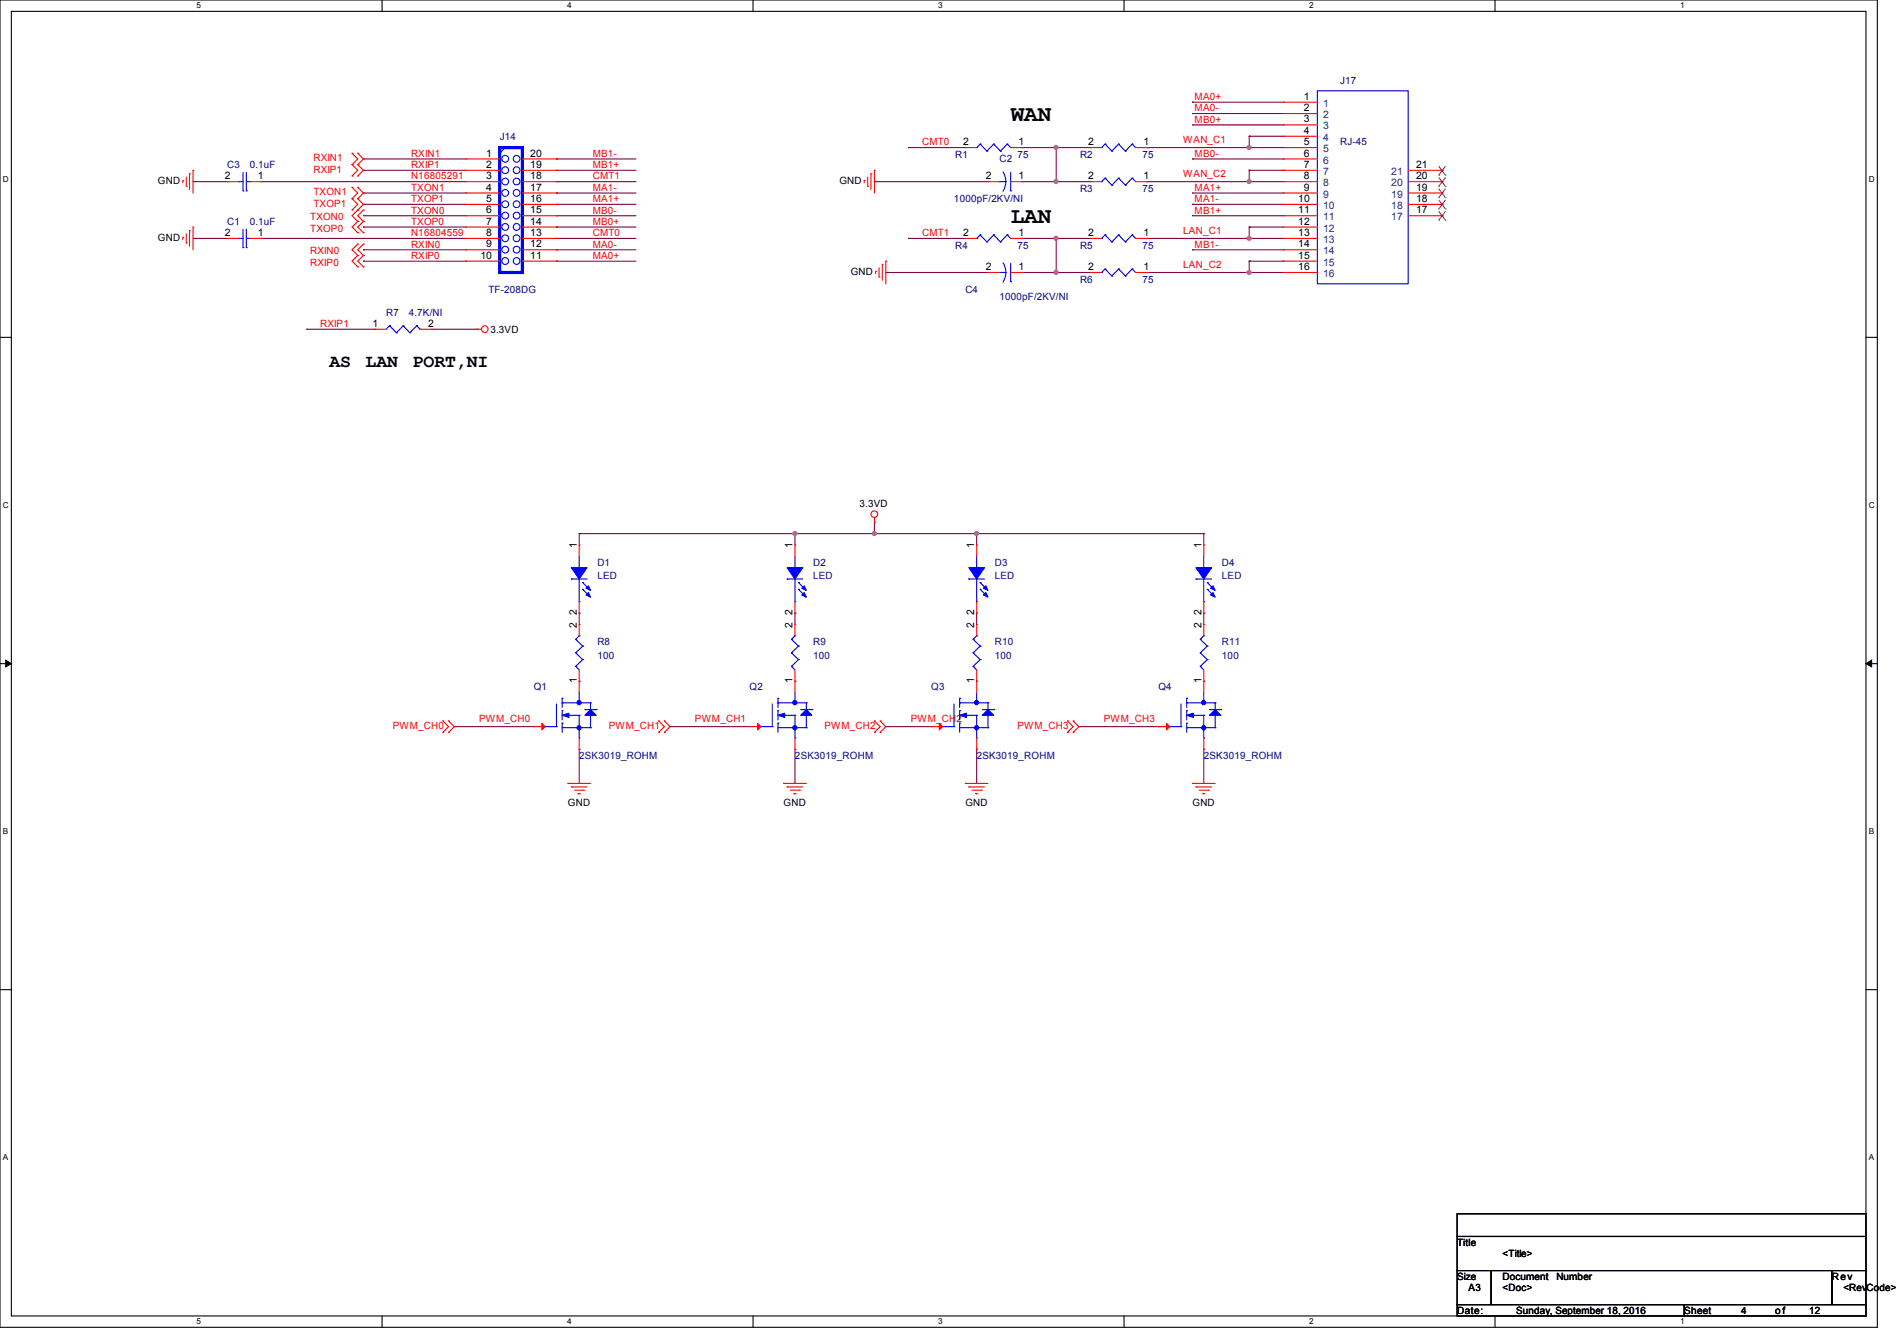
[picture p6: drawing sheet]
<svg xmlns="http://www.w3.org/2000/svg" width="297mm" height="210mm" viewBox="0 0 297 210" stroke-linecap="round" stroke-linejoin="round" font-family="sans-serif">
<path d="M0 0h293.9v207.9h-293.9zM1.8 1.8h290.3v204.3h-290.3z" fill="none" stroke="#000" stroke-width=".17"/>
<g fill="#fff">
<path d="M30.8 .2h.7v1.4h-.7z"/>
<path d="M30.8 206.2h.7v1.4h-.7z"/>
</g>
<path d="M59.8 0v1.8M59.8 206.1v1.8" fill="none" stroke="#000" stroke-width=".17"/>
<g fill="#fff">
<path d="M88.8 .2h.7v1.4h-.7z"/>
<path d="M88.8 206.2h.7v1.4h-.7z"/>
</g>
<path d="M117.9 0v1.8M117.9 206.1v1.8" fill="none" stroke="#000" stroke-width=".17"/>
<g fill="#fff">
<path d="M146.9 .2h.7v1.4h-.7z"/>
<path d="M146.9 206.2h.7v1.4h-.7z"/>
</g>
<path d="M176 0v1.8M176 206.1v1.8" fill="none" stroke="#000" stroke-width=".17"/>
<g fill="#fff">
<path d="M205 .2h.7v1.4h-.7z"/>
<path d="M205 206.2h.7v1.4h-.7z"/>
</g>
<path d="M234.1 0v1.8M234.1 206.1v1.8" fill="none" stroke="#000" stroke-width=".17"/>
<g fill="#fff">
<path d="M263.1 .2h.6v1.4h-.6z"/>
<path d="M263.1 206.2h.6v1.4h-.6z"/>
<path d="M.5 27.3h.9v1.4h-.9z"/>
<path d="M292.6 27.3h.9v1.4h-.9z"/>
<path d="M.5 78.4h.9v1.4h-.9z"/>
<path d="M292.6 78.4h.9v1.4h-.9z"/>
</g>
<path d="M0 52.8h1.8M292.1 52.8h1.8" fill="none" stroke="#000" stroke-width=".17"/>
<g fill="#fff">
<path d="M.5 129.5h.8v1.4h-.8z"/>
<path d="M292.6 129.5h.8v1.4h-.8z"/>
</g>
<path d="M0 103.9h1.8M292.1 103.9h1.8" fill="none" stroke="#000" stroke-width=".17"/>
<path d="M.9 103.4l.9 .5-.9 .5zM292.1 103.9l.9-.5v1z" fill="#000" stroke="#000" stroke-width=".16"/>
<g fill="#fff">
<path d="M.5 180.5h.8v1.4h-.8z"/>
<path d="M292.6 180.5h.8v1.4h-.8z"/>
</g>
<path d="M0 155h1.8M292.1 155h1.8M228.1 190.1h64v3.5h-64zM228.1 193.6h64v5.4h-64zM228.1 199h5.4v5.3h-5.4zM233.5 199h53.3v5.3h-53.3zM286.8 199h5.3v5.3h-5.3zM228.1 204.3h35.6v1.8h-35.6zM263.7 204.3h28.4v1.8h-28.4z" fill="none" stroke="#000" stroke-width=".17"/>
<g fill="none" stroke="#800040" stroke-width=".17">
<path d="M186.7 16h.1M186.7 17.8h.1M186.7 19.6h.1M186.7 16h14.2M186.7 17.8h14.2M186.7 19.6h14.2M30.2 37.3h.1M30.2 28.4h.1M30.2 28.4h5.4M30.2 37.3h5.4M40.9 28.4h.1M40.9 37.3h.1"/>
<path d="M40.9 28.4h32M40.9 37.3h32M56.9 24.9h.1M56.9 26.7h.1M56.9 30.2h.1M56.9 32h.1M56.9 33.8h.1M56.9 35.6h.1M56.9 39.1h.1M56.9 26.7h16M56.9 24.9h16M56.9 33.8h16"/>
<path d="M56.9 32h16M56.9 30.2h16M56.9 39.1h16M56.9 35.6h16M87.1 39.1h.1M87.1 37.3h.1M87.1 35.6h.1M87.1 33.8h.1M87.1 32h.1M87.1 30.2h.1M87.1 28.4h.1M87.1 26.7h.1"/>
<path d="M87.1 24.9h.1M87.1 26.7h12.5M87.1 28.4h12.5M87.1 24.9h12.5M87.1 33.8h12.5M87.1 32h12.5M87.1 30.2h12.5M87.1 37.3h12.5M87.1 39.1h12.5M87.1 35.6h12.5M136.9 28.4h.1M136.9 28.4h17.8"/>
<path d="M142.2 23.1h.1M142.2 37.3h.1M142.2 23.1h8.9M142.2 37.3h8.9M160 23.1h.1M160 37.3h.1M160 28.4h.1M160 23.1h10.7M160 28.4h10.7M160 37.3h10.7M165.4 28.4h.1M165.4 23.1h.1"/>
<path d="M165.4 37.3h.1M165.4 23.1v5.3M165.4 37.3v5.4M179.6 23.1h.1M179.6 28.4h.1M179.6 37.3h.1M179.6 23.1h21.3M179.6 28.4h21.3M179.6 37.3h21.3M186.7 24.9h.1M186.7 33.8h.1M186.7 32h.1"/>
<path d="M186.7 30.2h.1M186.7 39.1h.1M186.7 24.9h14.2M186.7 33.8h14.2M186.7 32h14.2M186.7 30.2h14.2M186.7 39.1h14.2M195.6 21.3h.1M195.6 23.1h.1M195.6 26.7h.1M195.6 28.4h.1M195.6 37.3h.1"/>
<path d="M195.6 35.6h.1M195.6 21.3h5.3M195.6 21.3v1.8M195.6 26.7v1.7M195.6 35.6v1.7M195.6 26.7h5.3M195.6 35.6h5.3M48 51.6h.1M48 51.6h10.7M56.9 40.9h.1M56.9 40.9h16M67.6 51.6h7.1"/>
<path d="M74.7 51.6h.1M87.1 40.9h.1M87.1 40.9h12.5M138.7 42.7h.1M138.7 42.7h16M160 42.7h.1M160 42.7h10.7M165.4 42.7h.1M179.6 42.7h.1M179.6 42.7h21.3M195.6 42.7h.1M195.6 40.9h.1"/>
<path d="M195.6 40.9v1.8M195.6 40.9h5.3M90.7 83.6h.1M90.7 96h.1M90.7 83.6v1.7M90.7 96v1.8M90.7 83.6h97.8M124.5 83.6h.1M124.5 96h.1M124.5 83.6v1.7M124.5 96v1.8M136.9 81.8h.1"/>
<path d="M136.9 83.6h.1M136.9 81.8v1.8M152.9 83.6h.1M152.9 96h.1M152.9 83.6v1.7M152.9 96v1.8M188.5 83.6h.1M188.5 96h.1M188.5 83.6v1.7M188.5 96v1.8M71.1 113.8h.1M71.1 113.8h12.5"/>
<path d="M90.7 117.3h.1M90.7 117.3v5.4M104.9 113.8h.1M104.9 113.8h12.4M124.5 117.3h.1M124.5 117.3v5.4M138.7 113.8h.1M138.7 113.8h7.1M152.9 117.3h.1M152.9 117.3v5.4M168.9 113.8h.1M168.9 113.8h12.5"/>
<path d="M188.5 117.3h.1M188.5 117.3v5.4"/>
</g>
<g fill="#f0f" stroke="#f0f" stroke-width=".17">
<circle cx="152.9" cy="83.5" r=".32"/>
<circle cx="136.9" cy="83.5" r=".32"/>
<circle cx="195.6" cy="23.1" r=".32"/>
<circle cx="195.6" cy="28.4" r=".32"/>
<circle cx="165.3" cy="28.4" r=".32"/>
<circle cx="165.3" cy="23.1" r=".32"/>
<circle cx="165.3" cy="42.7" r=".32"/>
<circle cx="195.6" cy="42.7" r=".32"/>
<circle cx="165.3" cy="37.3" r=".32"/>
<circle cx="195.6" cy="37.3" r=".32"/>
<circle cx="124.4" cy="83.5" r=".32"/>
</g>
<g fill="none" stroke="#f00" stroke-width=".17">
<path d="M200.9 16h.1M200.9 17.8h.1M200.9 19.6h.1M200.9 16h5.3M200.9 17.8h5.3M200.9 19.6h5.3M28.6 37.2h.1M28.6 28.3h.1M28.6 28.3v.3M28.6 37.2v.3M29.2 38.1h.1M29.2 29.2h.1"/>
<path d="M29.2 27.7v1.5M29.2 36.6v1.5M29.7 36.1h.1M29.7 27.2h.1M29.7 27.2v2.5M29.7 36.1v2.5M30.2 35.6h.1M30.2 26.7h.1M30.2 26.7v3.5M30.2 35.6v3.5M35.6 28.4h.1M35.6 37.3h.1"/>
<path d="M35.6 28.4h1.7M35.6 37.3h1.7M39.1 28.4h1.8M39.1 37.3h1.8M40.9 28.4h.1M40.9 37.3h.1M55.1 24h.1M55.1 25.8h.1M55.1 27.6h.1M55.1 29.3h.1M55.1 31.1h.1M55.1 32.9h.1"/>
<path d="M55.1 24l.9 .9-.9 .9M55.1 25.8l.9 .9-.9 .9M55.1 29.3l.9 .9-.9 .9M55.1 31.1l.9 .9-.9 .9M56 38.2h.1M56 32.9h.1M56 34.7h.1M56 36.4h.1M56 25.8h.1M56 24h.1M56 27.6h.1M56 31.1h.1"/>
<path d="M56 29.3h.1M56 38.2l-.9 .9 .9 .9M56 31.1l.9 .9-1.8 1.8 .9 .9M56 34.7l-.9 .9 .9 .8M56 24l.9 .9-.9 .9M56 25.8l.9 .9-.9 .9M56 29.3l.9 .9-.9 .9M56.9 38.2h.1M56.9 32.9h.1M56.9 34.7h.1M56.9 36.4h.1M56.9 38.2l-.9 .9 .9 .9"/>
<path d="M56.9 32.9l-.9 .9 .9 .9M56.9 34.7l-.9 .9 .9 .8M72.9 24.9h.1M72.9 26.7h.1M72.9 28.4h.1M72.9 30.2h.1M72.9 32h.1M72.9 33.8h.1M72.9 35.6h.1M72.9 37.3h.1M72.9 39.1h.1M72.9 28.4h5.3"/>
<path d="M72.9 24.9h5.3M72.9 26.7h5.3M72.9 39.1h5.3M72.9 37.3h5.3M72.9 35.6h5.3M72.9 33.8h5.3M72.9 32h5.3M72.9 30.2h5.3M81.8 28.4h5.3M81.8 24.9h5.3M81.8 26.7h5.3M81.8 39.1h5.3"/>
<path d="M81.8 37.3h5.3M81.8 35.6h5.3M81.8 33.8h5.3M81.8 32h5.3M81.8 30.2h5.3M87.1 24.9h.1M87.1 26.7h.1M87.1 28.4h.1M87.1 30.2h.1M87.1 37.3h.1M87.1 35.6h.1M87.1 33.8h.1"/>
<path d="M87.1 32h.1M87.1 39.1h.1M135.3 28.3h.1M135.3 28.3v.3M135.8 29.2h.1M135.8 27.7v1.5M136.4 27.2h.1M136.4 27.2v2.5M136.9 26.7h.1M136.9 26.7v3.5M151.1 37.3h.1M151.1 23.1h.1"/>
<path d="M151.1 23.1h1.8M151.1 37.3h1.8M154.7 28.4h.1M154.7 28.4h1.8M158.2 28.4h1.8M158.2 23.1h1.8M158.2 37.3h1.8M160 28.4h.1M160 37.3h.1M160 23.1h.1M170.7 37.3h.1M170.7 23.1h.1"/>
<path d="M170.7 28.4h.1M170.7 28.4h1.8M170.7 23.1h1.8M170.7 37.3h1.8M177.8 28.4h1.8M177.8 23.1h1.8M177.8 37.3h1.8M179.6 37.3h.1M179.6 23.1h.1M179.6 28.4h.1M200.9 21.3h.1M200.9 23.1h.1"/>
<path d="M200.9 24.9h.1M200.9 26.7h.1M200.9 28.4h.1M200.9 39.1h.1M200.9 37.3h.1M200.9 35.6h.1M200.9 33.8h.1M200.9 32h.1M200.9 30.2h.1M200.9 28.4h5.3M200.9 21.3h5.3M200.9 23.1h5.3"/>
<path d="M200.9 24.9h5.3M200.9 26.7h5.3M200.9 39.1h5.3M200.9 37.3h5.3M200.9 35.6h5.3M200.9 33.8h5.3M200.9 32h5.3M200.9 30.2h5.3M220.5 28.4h5.3M220.5 26.7h5.3M220.5 33.8h5.3M220.5 32h5.3"/>
<path d="M220.5 30.2h5.3M225.8 33.8h.1M225.8 32h.1M225.8 30.2h.1M225.8 28.4h.1M225.8 26.7h.1M56 40h.1M56 41.8h.1M56 40l-.9 .9 .9 .9M56.9 40h.1M56.9 41.8h.1M56.9 40l-.9 .9 .9 .9"/>
<path d="M58.7 51.6h.1M58.7 51.6h1.8M65.8 51.6h1.8M67.6 51.6h.1M72.9 40.9h.1M72.9 40.9h5.3M74.7 51.6h.1M74.7 51.6h.7M81.8 40.9h5.3M87.1 40.9h.1M137.1 42.5h.1M137.1 42.5v.3"/>
<path d="M137.6 43.4h.1M137.6 42v1.4M138.1 41.4h.1M138.1 41.4v2.5M138.7 40.9h.1M138.7 40.9v3.5M154.7 42.7h.1M154.7 42.7h1.8M158.2 42.7h1.8M160 42.7h.1M170.7 42.7h.1M170.7 42.7h1.8"/>
<path d="M177.8 42.7h1.8M179.6 42.7h.1M200.9 42.7h.1M200.9 40.9h.1M200.9 42.7h5.3M200.9 40.9h5.3M90.7 85.3h.1M90.7 96h.1M90.7 97.8h.1M90.7 85.3v1.8M90.7 94.2v1.8M90.7 97.8v1.8"/>
<path d="M124.5 85.3h.1M124.5 96h.1M124.5 97.8h.1M124.5 85.3v1.8M124.5 94.2v1.8M124.5 97.8v1.8M136.9 81.8h.1M136.9 81.1v.7M152.9 85.3h.1M152.9 96h.1M152.9 97.8h.1M152.9 85.3v1.8"/>
<path d="M152.9 94.2v1.8M152.9 97.8v1.8M188.5 85.3h.1M188.5 96h.1M188.5 97.8h.1M188.5 85.3v1.8M188.5 94.2v1.8M188.5 97.8v1.8M69.3 112.9h.1M69.3 114.7h.1M69.3 112.9l.9 .9-.9 .9M70.2 114.7h.1"/>
<path d="M70.2 112.9h.1M70.2 112.9l.9 .9-.9 .9M83.6 113.8h.1M83.6 113.8h1.7M90.7 106.7h.1M90.7 117.3h.1M90.7 104.9v3.6M90.7 115.6v1.7M103.1 112.9h.1M103.1 114.7h.1M103.1 112.9l.9 .9-.9 .9M104 114.7h.1"/>
<path d="M104 112.9h.1M104 112.9l.9 .9-.9 .9M117.3 113.8h.1M117.3 113.8h1.8M124.5 106.7h.1M124.5 117.3h.1M124.5 104.9v3.6M124.5 115.6v1.7M136.9 112.9h.1M136.9 114.7h.1M136.9 112.9l.9 .9-.9 .9M137.8 114.7h.1"/>
<path d="M137.8 112.9h.1M137.8 112.9l.9 .9-.9 .9M145.8 113.8h.1M145.8 113.8h1.8M152.9 106.7h.1M152.9 117.3h.1M152.9 104.9v3.6M152.9 115.6v1.7M167.1 112.9h.1M167.1 114.7h.1M167.1 112.9l.9 .9-.9 .9M168 114.7h.1"/>
<path d="M168 112.9h.1M168 112.9l.9 .9-.9 .9M181.4 113.8h.1M181.4 113.8h1.7M188.5 106.7h.1M188.5 117.3h.1M188.5 104.9v3.6M188.5 115.6v1.7M88.9 122.7h.1M88.9 122.7h3.6M89.5 123.2h.1M89.5 123.2h2.4"/>
<path d="M90 123.7h1.4M90.5 124.3h.1M90.5 124.3h.3M91.4 123.7h.1M122.7 122.7h.1M122.7 122.7h3.5M123.2 123.2h.1M123.2 123.2h2.5M123.7 123.7h1.5M124.3 124.3h.1M124.3 124.3h.3M125.2 123.7h.1"/>
<path d="M151.1 122.7h.1M151.1 122.7h3.6M151.7 123.2h.1M151.7 123.2h2.4M152.2 123.7h1.4M152.7 124.3h.1M152.7 124.3h.4M153.6 123.7h.1M186.7 122.7h.1M186.7 122.7h3.5M187.2 123.2h.1M187.2 123.2h2.5"/>
<path d="M187.7 123.7h1.5M188.3 124.3h.1M188.3 124.3h.3M189.2 123.7h.1"/>
<circle cx="75.9" cy="51.5" r=".52"/>
<circle cx="136.9" cy="80.5" r=".52"/>
</g>
<g fill="none" stroke="#00f" stroke-width=".17">
<path d="M206.2 14.2h14.3v30.2h-14.3zM37.3 28.4h.1M37.3 37.3h.1M37.3 28.4h.8M37.3 37.3h.8M38.1 29.9h.1M38.1 38.8h.1M38.1 27v2.9M38.1 35.9v2.9M38.6 29.9h.1M38.6 38.8h.1M38.6 28.4h.5"/>
<path d="M38.6 27v2.9M38.6 35.9v2.9M38.6 37.3h.5M39.1 28.4h.1M39.1 37.3h.1M79.1 23.1h.1M79.1 23.1l-.9 .9M152.9 37.3h.1M152.9 23.1h.1M153.5 36.8h.1M153.5 22.6h.1M153.5 36.8l1 1.1"/>
<path d="M153.5 36.8l-.6 .5M153.5 22.6l1 1.1M153.5 22.6l-.6 .5M154.5 37.9h.1M154.5 23.7h.1M155.6 36.8h.1M155.6 22.6h.1M155.6 36.8l1 1.1M155.6 36.8l-1.1 1.1M155.6 22.6l1 1.1M155.6 22.6l-1.1 1.1M156.5 28.4h.1"/>
<path d="M156.5 28.4h1M156.6 37.9h.1M156.6 23.7h.1M157 26.9l.4 .7 .1 .9-.1 .7-.4 .8M157.7 36.8h.1M157.7 22.6h.1M157.7 36.8l.5 .5M157.7 36.8l-1.1 1.1M157.7 22.6l.5 .5M157.7 22.6l-1.1 1.1M158.2 29.9h.1M158.2 27v2.9"/>
<path d="M172.5 37.3h.1M172.5 23.1h.1M172.5 28.4h.1M173 36.8h.1M173 22.6h.1M173 27.9h.1M173 36.8l1.1 1.1M173 36.8l-.5 .5M173 22.6l1.1 1.1M173 22.6l-.5 .5M173 27.9l1.1 1.1M173 27.9l-.5 .5"/>
<path d="M174.1 37.9h.1M174.1 23.7h.1M174.1 29h.1M175.1 36.8h.1M175.1 22.6h.1M175.1 27.9h.1M175.1 36.8l1.1 1.1M175.1 36.8l-1 1.1M175.1 22.6l1.1 1.1M175.1 22.6l-1 1.1M175.1 27.9l1.1 1.1M175.1 27.9l-1 1.1"/>
<path d="M176.2 37.9h.1M176.2 23.7h.1M176.2 29h.1M177.2 36.8h.1M177.2 22.6h.1M177.2 27.9h.1M177.2 36.8l.6 .5M177.2 36.8l-1 1.1M177.2 22.6l.6 .5M177.2 22.6l-1 1.1M177.2 27.9l.6 .5M177.2 27.9l-1 1.1"/>
<path d="M61 51h.1M61 51l-.5 .6M61 51l1.1 1.1M62.1 52.1h.1M63.1 51h.1M63.1 51l-1 1.1M63.1 51l1.1 1.1M64.2 52.1h.1M65.2 51h.1M65.2 51l-1 1.1M65.2 51l.6 .6M65.8 51.6h.1"/>
<path d="M156.5 42.7h.1M156.5 42.7h1M157 41.2l.4 .7 .1 .8-.1 .8-.4 .7M158.2 44.1h.1M158.2 41.2v2.9M172.5 42.7h.1M173 42.1h.1M173 42.1l1.1 1.1M173 42.1l-.5 .6M174.1 43.2h.1M175.1 42.1h.1M175.1 42.1l1.1 1.1"/>
<path d="M175.1 42.1l-1 1.1M176.2 43.2h.1M177.2 42.1h.1M177.2 42.1l.6 .6M177.2 42.1l-1 1.1M89.5 90.7h.1M89.5 90.7h2.4M90.7 88.9h.1M90.7 94.2h.1M90.7 99.6h.1M90.7 99.6l-.6 .5M90.7 87.1v1.8"/>
<path d="M90.7 90.7v3.5M91.2 91.2h.1M91.2 92.3h.1M91.2 91.2l1.1 1.1M91.2 92.3l1.1 1M123.2 90.7h.1M123.2 90.7h2.5M124.5 88.9h.1M124.5 94.2h.1M124.5 99.6h.1M124.5 87.1v1.8M124.5 90.7v3.5"/>
<path d="M124.5 99.6l-.6 .5M125 91.2h.1M125 92.3h.1M125 91.2l1.1 1.1M125 92.3l1.1 1M151.7 90.7h.1M151.7 90.7h2.4M152.9 88.9h.1M152.9 94.2h.1M152.9 99.6h.1M152.9 87.1v1.8M152.9 90.7v3.5"/>
<path d="M152.9 99.6l-.5 .5M153.5 91.2h.1M153.5 92.3h.1M153.5 91.2l1 1.1M153.5 92.3l1 1M187.2 90.7h.1M187.2 90.7h2.5M188.5 88.9h.1M188.5 94.2h.1M188.5 99.6h.1M188.5 87.1v1.8M188.5 90.7v3.5"/>
<path d="M188.5 99.6l-.6 .5M189 91.2h.1M189 92.3h.1M189 91.2l1.1 1.1M189 92.3l1.1 1M85.3 113.8h.1M85.3 113.8h1.8M87.1 113.8h.1M87.1 110.2v3.6M88 113.2h.1M88 111.3h.1M88 109.3h.1"/>
<path d="M88 110.1h.1M88 114h4.5M88 110.1h4.5M88 109.3v1.5M88 111.3v1.4M88 113.2v1.5M88.9 112h1.8M90.1 104.4h.1M90.1 102.2h.1M90.1 100.1h.1M90.1 104.4l.6 .5M90.1 102.2l1.1 1.1"/>
<path d="M90.1 100.1l1.1 1.1M90.7 110.1h.1M90.7 112h.1M90.7 115.6h.1M90.7 108.5v1.6M90.7 112v3.6M91.2 103.3h.1M91.2 101.2h.1M91.2 103.3l-1.1 1.1M91.2 101.2l-1.1 1M91.6 111.1h1.7M92.5 114h.1"/>
<path d="M92.5 112h.1M92.5 110.1h.1M92.5 110.1v1M92.5 112v2M93.3 111.1h.1M119.1 113.8h.1M119.1 113.8h1.8M120.9 113.8h.1M120.9 110.2v3.6M121.8 113.2h.1M121.8 111.3h.1M121.8 109.3h.1"/>
<path d="M121.8 110.1h.1M121.8 114h4.4M121.8 110.1h4.4M121.8 109.3v1.5M121.8 111.3v1.4M121.8 113.2v1.5M122.7 112h1.8M123.9 104.4h.1M123.9 102.2h.1M123.9 100.1h.1M123.9 104.4l.6 .5M123.9 102.2l1.1 1.1"/>
<path d="M123.9 100.1l1.1 1.1M124.5 110.1h.1M124.5 112h.1M124.5 115.6h.1M124.5 108.5v1.6M124.5 112v3.6M125 103.3h.1M125 101.2h.1M125 103.3l-1.1 1.1M125 101.2l-1.1 1M125.3 111.1h1.8M126.2 114h.1"/>
<path d="M126.2 112h.1M126.2 110.1h.1M126.2 110.1v1M126.2 112v2M127.1 111.1h.1M147.6 113.8h.1M147.6 113.8h1.8M149.4 113.8h.1M149.4 110.2v3.6M150.2 113.2h.1M150.2 111.3h.1M150.2 109.3h.1"/>
<path d="M150.2 110.1h.1M150.2 109.3v1.5M150.2 111.3v1.4M150.2 113.2v1.5M150.2 114h4.5M150.2 110.1h4.5M151.1 112h1.8M152.4 104.4h.1M152.4 102.2h.1M152.4 100.1h.1M152.4 104.4l.5 .5M152.4 102.2l1.1 1.1"/>
<path d="M152.4 100.1l1.1 1.1M152.9 110.1h.1M152.9 112h.1M152.9 115.6h.1M152.9 108.5v1.6M152.9 112v3.6M153.5 103.3h.1M153.5 101.2h.1M153.5 103.3l-1.1 1.1M153.5 101.2l-1.1 1M153.8 111.1h1.8M154.7 114h.1"/>
<path d="M154.7 112h.1M154.7 110.1h.1M154.7 110.1v1M154.7 112v2M155.6 111.1h.1M183.1 113.8h.1M183.1 113.8h1.8M184.9 113.8h.1M184.9 110.2v3.6M185.8 113.2h.1M185.8 111.3h.1M185.8 109.3h.1"/>
<path d="M185.8 110.1h.1M185.8 114h4.4M185.8 110.1h4.4M185.8 109.3v1.5M185.8 111.3v1.4M185.8 113.2v1.5M186.7 112h1.8M187.9 104.4h.1M187.9 102.2h.1M187.9 100.1h.1M187.9 104.4l.6 .5M187.9 102.2l1.1 1.1"/>
<path d="M187.9 100.1l1.1 1.1M188.5 110.1h.1M188.5 112h.1M188.5 115.6h.1M188.5 108.5v1.6M188.5 112v3.6M189 103.3h.1M189 101.2h.1M189 103.3l-1.1 1.1M189 101.2l-1.1 1M189.4 111.1h1.7M190.2 114h.1"/>
<path d="M190.2 112h.1M190.2 110.1h.1M190.2 110.1v1M190.2 112v2M191.1 111.1h.1"/>
<circle cx="79.1" cy="35.5" r=".53"/>
<circle cx="79.1" cy="30.2" r=".53"/>
<circle cx="79.1" cy="24.9" r=".53"/>
<circle cx="79.1" cy="26.6" r=".53"/>
<circle cx="79.1" cy="33.8" r=".53"/>
<circle cx="79.1" cy="37.3" r=".53"/>
<circle cx="79.1" cy="28.4" r=".53"/>
<circle cx="79.1" cy="39.1" r=".53"/>
<circle cx="79.1" cy="32" r=".53"/>
<circle cx="80.9" cy="32" r=".53"/>
<circle cx="80.9" cy="28.4" r=".53"/>
<circle cx="80.9" cy="33.8" r=".53"/>
<circle cx="80.9" cy="39.1" r=".53"/>
<circle cx="80.9" cy="30.2" r=".53"/>
<circle cx="80.9" cy="37.3" r=".53"/>
<circle cx="80.9" cy="24.9" r=".53"/>
<circle cx="80.9" cy="26.6" r=".53"/>
<circle cx="80.9" cy="35.5" r=".53"/>
<circle cx="79.1" cy="40.9" r=".53"/>
<circle cx="80.9" cy="40.9" r=".53"/>
</g>
<g fill="#00f" stroke="#00f" stroke-width=".17">
<path d="M154.7 111.1l.9 .9h-1.8z"/>
<path d="M150.2 112l1.1-.3v.7z"/>
<path d="M126.2 111.1l.9 .9h-1.8z"/>
<path d="M121.8 112l1.1-.3v.7z"/>
<path d="M92.5 111.1l.8 .9h-1.7z"/>
<path d="M88 112l1.1-.3v.7z"/>
<path d="M190.2 111.1l.9 .9h-1.7z"/>
<path d="M185.8 112l1.1-.3v.7z"/>
<path d="M151.7 88.9h2.4l-1.2 1.8z" fill-rule="evenodd"/>
<path d="M154.3 92.8l.4 .7-.7-.3z" fill-rule="evenodd"/>
<path d="M154.3 91.7l.4 .8-.7-.4z" fill-rule="evenodd"/>
<path d="M187.2 88.9h2.5l-1.2 1.8z" fill-rule="evenodd"/>
<path d="M189.9 92.8l.3 .7-.7-.3z" fill-rule="evenodd"/>
<path d="M189.9 91.7l.3 .8-.7-.4z" fill-rule="evenodd"/>
<path d="M123.2 88.9h2.5l-1.2 1.8z" fill-rule="evenodd"/>
<path d="M125.9 92.8l.3 .7-.7-.3z" fill-rule="evenodd"/>
<path d="M125.9 91.7l.3 .8-.7-.4z" fill-rule="evenodd"/>
<path d="M89.5 88.9h2.4l-1.2 1.8z" fill-rule="evenodd"/>
<path d="M92.1 92.8l.4 .7-.8-.3z" fill-rule="evenodd"/>
<path d="M92.1 91.7l.4 .8-.8-.4z" fill-rule="evenodd"/>
<circle cx="152.9" cy="110" r=".33"/>
<circle cx="152.9" cy="114" r=".33"/>
<circle cx="124.4" cy="110" r=".33"/>
<circle cx="124.4" cy="114" r=".33"/>
<circle cx="90.6" cy="110" r=".33"/>
<circle cx="90.6" cy="114" r=".33"/>
<circle cx="188.4" cy="110" r=".33"/>
<circle cx="188.4" cy="114" r=".33"/>
</g>
<g fill="#f00" stroke="#f00" stroke-width=".17">
<path d="M147.1 113.3l.5 .5-.5 .5z"/>
<path d="M118.6 113.3l.5 .5-.5 .5z"/>
<path d="M84.8 113.3l.5 .5-.5 .5z"/>
<path d="M182.6 113.3l.5 .5-.5 .5z"/>
</g>
<g fill="none" stroke="#804000" stroke-width=".16">
<path d="M225.2 34.5h.1M225.2 32.7h.1M225.2 31h.1M225.2 29.2h.1M225.2 27.4h.1M225.2 33.1l1.1 1.4M225.2 31.3l1.1 1.4M225.2 29.6l1.1 1.4M225.2 27.8l1.1 1.4M225.2 26l1.1 1.4M226.3 34.5h.1M226.3 32.7h.1"/>
<path d="M226.3 31h.1M226.3 29.2h.1M226.3 27.4h.1M226.3 33.1l-1.1 1.4M226.3 31.3l-1.1 1.4M226.3 29.6l-1.1 1.4M226.3 27.8l-1.1 1.4M226.3 26l-1.1 1.4"/>
</g>
<path d="M78.2 23.1h3.6v19.6h-3.6z" fill="none" stroke="#00f" stroke-width=".51"/>
<g font-size="3.6">
<text x="158.2" y="18.9">WAN</text>
<text x="158.2" y="34.9">LAN</text>
</g>
<g font-size="2.8">
<text x="51.6" y="57.5">AS</text>
<text x="57.2" y="57.5">LAN</text>
<text x="64.6" y="57.5">PORT,NI</text>
</g>
<g font-size="1.6" fill="#f00">
<text x="187" y="15.7">MA0+</text>
<text x="187" y="17.4">MA0-</text>
<text x="144.4" y="22.8">CMT0</text>
<text x="185.3" y="22.4">WAN_C1</text>
<text x="187" y="19.2">MB0+</text>
<text x="49.1" y="25.3">RXIN1</text>
<text x="49.1" y="27.1">RXIP1</text>
<text x="64.4" y="24.6">RXIN1</text>
<text x="64.4" y="26.3">RXIP1</text>
<text x="64.4" y="28.1">N16805291</text>
<text x="64.4" y="29.9">TXON1</text>
<text x="92.8" y="29.9">MA1-</text>
<text x="92.8" y="28.1">CMT1</text>
<text x="92.8" y="26.3">MB1+</text>
<text x="92.8" y="24.6">MB1-</text>
<text x="185.3" y="27.7">WAN_C2</text>
<text x="187" y="24.6">MB0-</text>
<text x="187" y="29.9">MA1+</text>
<text x="48.6" y="34.5">TXON0</text>
<text x="49.1" y="30.6">TXON1</text>
<text x="49.1" y="32.4">TXOP1</text>
<text x="64.4" y="31.7">TXOP1</text>
<text x="64.4" y="33.4">TXON0</text>
<text x="64.4" y="35.2">TXOP0</text>
<text x="92.8" y="35.2">MB0+</text>
<text x="92.8" y="33.4">MB0-</text>
<text x="92.8" y="31.7">MA1+</text>
<text x="187" y="33.4">MB1+</text>
<text x="187" y="31.7">MA1-</text>
<text x="48.6" y="39.8">RXIN0</text>
<text x="48.6" y="41.6">RXIP0</text>
<text x="48.6" y="36.3">TXOP0</text>
<text x="64.4" y="37">N16804559</text>
<text x="64.4" y="38.8">RXIN0</text>
<text x="64.4" y="40.6">RXIP0</text>
<text x="92.8" y="40.6">MA0+</text>
<text x="92.8" y="38.8">MA0-</text>
<text x="92.8" y="37">CMT0</text>
<text x="144.4" y="37">CMT1</text>
<text x="185.3" y="41.9">LAN_C2</text>
<text x="185.3" y="36.6">LAN_C1</text>
<text x="187" y="38.8">MB1-</text>
<text x="50.1" y="51.2">RXIP1</text>
<text x="75" y="113">PWM_CH0</text>
<text x="108.8" y="113">PWM_CH1</text>
<text x="142.6" y="113">PWM_CH2</text>
<text x="172.8" y="113">PWM_CH3</text>
<text x="61.5" y="114.2">PWM_CH0</text>
<text x="95.3" y="114.2">PWM_CH1</text>
<text x="129.1" y="114.2">PWM_CH2</text>
<text x="159.3" y="114.2">PWM_CH3</text>
</g>
<g font-size="1.6">
<text x="204.2" y="15.6">1</text>
<text x="204.2" y="17.4">2</text>
<text x="150.8" y="22.7">2</text>
<text x="159.5" y="22.7">1</text>
<text x="170.4" y="22.7">2</text>
<text x="179" y="22.7">1</text>
<text x="204.2" y="19.2">3</text>
<text x="204.2" y="21">4</text>
<text x="204.2" y="22.7">5</text>
<text x="24.7" y="28.8">GND</text>
<text x="35.2" y="28.1">2</text>
<text x="40.3" y="28.1">1</text>
<text x="76.1" y="24.5">1</text>
<text x="76.1" y="26.3">2</text>
<text x="76.1" y="28.1">3</text>
<text x="76.1" y="29.8">4</text>
<text x="83" y="24.5">20</text>
<text x="83" y="26.3">19</text>
<text x="83" y="28.1">18</text>
<text x="83" y="29.8">17</text>
<text x="131.4" y="28.8">GND</text>
<text x="154.4" y="28.1">2</text>
<text x="159.5" y="28.1">1</text>
<text x="170.4" y="28.1">2</text>
<text x="179" y="28.1">1</text>
<text x="204.2" y="24.5">6</text>
<text x="204.2" y="26.3">7</text>
<text x="204.2" y="28.1">8</text>
<text x="204.2" y="29.8">9</text>
<text x="221.7" y="29.8">19</text>
<text x="221.7" y="28.1">20</text>
<text x="221.7" y="26.3">21</text>
<text x="76.1" y="31.6">5</text>
<text x="76.1" y="33.4">6</text>
<text x="76.1" y="35.2">7</text>
<text x="83" y="35.2">14</text>
<text x="83" y="33.4">15</text>
<text x="83" y="31.6">16</text>
<text x="203.3" y="35.2">12</text>
<text x="203.3" y="33.4">11</text>
<text x="203.3" y="31.6">10</text>
<text x="221.7" y="33.4">17</text>
<text x="221.7" y="31.6">18</text>
<text x="24.7" y="37.7">GND</text>
<text x="35.2" y="37">2</text>
<text x="40.3" y="37">1</text>
<text x="75.2" y="40.5">10</text>
<text x="76.1" y="37">8</text>
<text x="76.1" y="38.7">9</text>
<text x="83" y="37">13</text>
<text x="83" y="38.7">12</text>
<text x="83" y="40.5">11</text>
<text x="150.8" y="37">2</text>
<text x="159.5" y="37">1</text>
<text x="170.4" y="37">2</text>
<text x="179" y="37">1</text>
<text x="203.3" y="40.5">15</text>
<text x="203.3" y="38.7">14</text>
<text x="203.3" y="37">13</text>
<text x="133.2" y="43.1">GND</text>
<text x="154.4" y="42.3">2</text>
<text x="159.5" y="42.3">1</text>
<text x="170.4" y="42.3">2</text>
<text x="179" y="42.3">1</text>
<text x="203.3" y="42.3">16</text>
<text x="58.3" y="51.2">1</text>
<text x="67" y="51.2">2</text>
<text x="76.8" y="52.1">3.3VD</text>
<text x="134.6" y="79.3">3.3VD</text>
<text x="90.3" y="85.9" transform="rotate(-90 90.3 85.9)">1</text>
<text x="124.1" y="85.9" transform="rotate(-90 124.1 85.9)">1</text>
<text x="152.5" y="85.9" transform="rotate(-90 152.5 85.9)">1</text>
<text x="188.1" y="85.9" transform="rotate(-90 188.1 85.9)">1</text>
<text x="90.3" y="98.3" transform="rotate(-90 90.3 98.3)">2</text>
<text x="90.3" y="96.4" transform="rotate(-90 90.3 96.4)">2</text>
<text x="124.1" y="98.3" transform="rotate(-90 124.1 98.3)">2</text>
<text x="124.1" y="96.4" transform="rotate(-90 124.1 96.4)">2</text>
<text x="152.5" y="98.3" transform="rotate(-90 152.5 98.3)">2</text>
<text x="152.5" y="96.4" transform="rotate(-90 152.5 96.4)">2</text>
<text x="188.1" y="98.3" transform="rotate(-90 188.1 98.3)">2</text>
<text x="188.1" y="96.4" transform="rotate(-90 188.1 96.4)">2</text>
<text x="90.3" y="107" transform="rotate(-90 90.3 107)">1</text>
<text x="124.1" y="107" transform="rotate(-90 124.1 107)">1</text>
<text x="152.5" y="107" transform="rotate(-90 152.5 107)">1</text>
<text x="188.1" y="107" transform="rotate(-90 188.1 107)">1</text>
<text x="88.9" y="126.2">GND</text>
<text x="122.7" y="126.2">GND</text>
<text x="151.1" y="126.2">GND</text>
<text x="186.7" y="126.2">GND</text>
<text x="228.1" y="195.1">Title</text>
<text x="235.3" y="196.9">&lt;Title&gt;</text>
<text x="228.1" y="200.4">Size</text>
<text x="229.9" y="202.2">A3</text>
<text x="235.2" y="200.4">Document</text>
<text x="235.3" y="202.2">&lt;Doc&gt;</text>
<text x="243.7" y="200.4">Number</text>
<text x="286.8" y="200.4">Rev</text>
<text x="288.6" y="202.2">&lt;RevCode&gt;</text>
<text x="228.1" y="205.7">Date:</text>
<text x="237.4" y="205.7">Sunday, September 18, 2016</text>
<text x="263.7" y="205.7">Sheet</text>
<text x="272.6" y="205.7">4</text>
<text x="277.9" y="205.7">o f</text>
<text x="283.3" y="205.7">12</text>
</g>
<g font-size="1.6" fill="#004080">
<text x="207.2" y="16.7">1</text>
<text x="207.2" y="18.5">2</text>
<text x="207.2" y="20.3">3</text>
<text x="207.2" y="22.1">4</text>
<text x="207.2" y="23.8">5</text>
<text x="207.2" y="25.6">6</text>
<text x="207.2" y="27.4">7</text>
<text x="207.2" y="29.2">8</text>
<text x="217.8" y="29.2">20</text>
<text x="217.8" y="27.4">21</text>
<text x="207.2" y="34.5">11</text>
<text x="207.2" y="32.7">10</text>
<text x="207.2" y="30.9">9</text>
<text x="217.8" y="34.5">17</text>
<text x="217.8" y="32.7">18</text>
<text x="217.8" y="30.9">19</text>
<text x="207.2" y="41.6">15</text>
<text x="207.2" y="39.8">14</text>
<text x="207.2" y="38.1">13</text>
<text x="207.2" y="36.3">12</text>
<text x="207.2" y="43.4">16</text>
</g>
<g font-size="1.6" fill="#000080">
<text x="209.8" y="13.2">J17</text>
<text x="78.2" y="21.9">J14</text>
<text x="209.8" y="22.8">RJ-45</text>
<text x="35.6" y="26.3">C3</text>
<text x="39.1" y="26.3">0.1uF</text>
<text x="149.5" y="24.7">R1</text>
<text x="156.5" y="25.4">C2</text>
<text x="159.3" y="24.7">75</text>
<text x="169.1" y="24.7">R2</text>
<text x="178.9" y="24.7">75</text>
<text x="35.6" y="35.2">C1</text>
<text x="39.1" y="35.2">0.1uF</text>
<text x="149.4" y="31.7">1000pF/2KV/NI</text>
<text x="169.1" y="30.1">R3</text>
<text x="178.9" y="30.1">75</text>
<text x="149.5" y="38.9">R4</text>
<text x="159.3" y="38.9">75</text>
<text x="169.1" y="38.9">R5</text>
<text x="178.9" y="38.9">75</text>
<text x="76.5" y="45.9">TF-208DG</text>
<text x="151.1" y="45.9">C4</text>
<text x="156.5" y="46.9">1000pF/2KV/NI</text>
<text x="169.1" y="44.3">R6</text>
<text x="178.9" y="44.3">75</text>
<text x="60.5" y="49.4">R7</text>
<text x="64" y="49.4">4.7K/NI</text>
<text x="93.5" y="88.6">D1</text>
<text x="127.3" y="88.6">D2</text>
<text x="155.8" y="88.6">D3</text>
<text x="191.3" y="88.6">D4</text>
<text x="93.5" y="90.7">LED</text>
<text x="127.3" y="90.7">LED</text>
<text x="155.8" y="90.7">LED</text>
<text x="191.3" y="90.7">LED</text>
<text x="93.5" y="101">R8</text>
<text x="127.3" y="101">R9</text>
<text x="155.8" y="101">R10</text>
<text x="191.3" y="101">R11</text>
<text x="93.5" y="103.1">100</text>
<text x="127.3" y="103.1">100</text>
<text x="155.8" y="103.1">100</text>
<text x="191.3" y="103.1">100</text>
<text x="83.6" y="108.1">Q1</text>
<text x="117.4" y="108.1">Q2</text>
<text x="145.8" y="108.1">Q3</text>
<text x="181.4" y="108.1">Q4</text>
<text x="90.7" y="118.8">2SK3019_ROHM</text>
<text x="124.5" y="118.8">2SK3019_ROHM</text>
<text x="152.9" y="118.8">2SK3019_ROHM</text>
<text x="188.5" y="118.8">2SK3019_ROHM</text>
</g>
<g font-size="1.3">
<text x="30.8" y="1.3">5</text>
<text x="88.8" y="1.3">4</text>
<text x="146.9" y="1.3">3</text>
<text x="205" y="1.3">2</text>
<text x="263.1" y="1.3">1</text>
<text x=".5" y="28.4">D</text>
<text x="292.6" y="28.4">D</text>
<text x=".5" y="79.5">C</text>
<text x="292.6" y="79.5">C</text>
<text x=".5" y="130.6">B</text>
<text x="292.6" y="130.6">B</text>
<text x=".5" y="181.7">A</text>
<text x="292.6" y="181.7">A</text>
<text x="30.8" y="207.4">5</text>
<text x="88.8" y="207.4">4</text>
<text x="146.9" y="207.4">3</text>
<text x="205" y="207.4">2</text>
<text x="263.1" y="207.4">1</text>
</g>
</svg>
